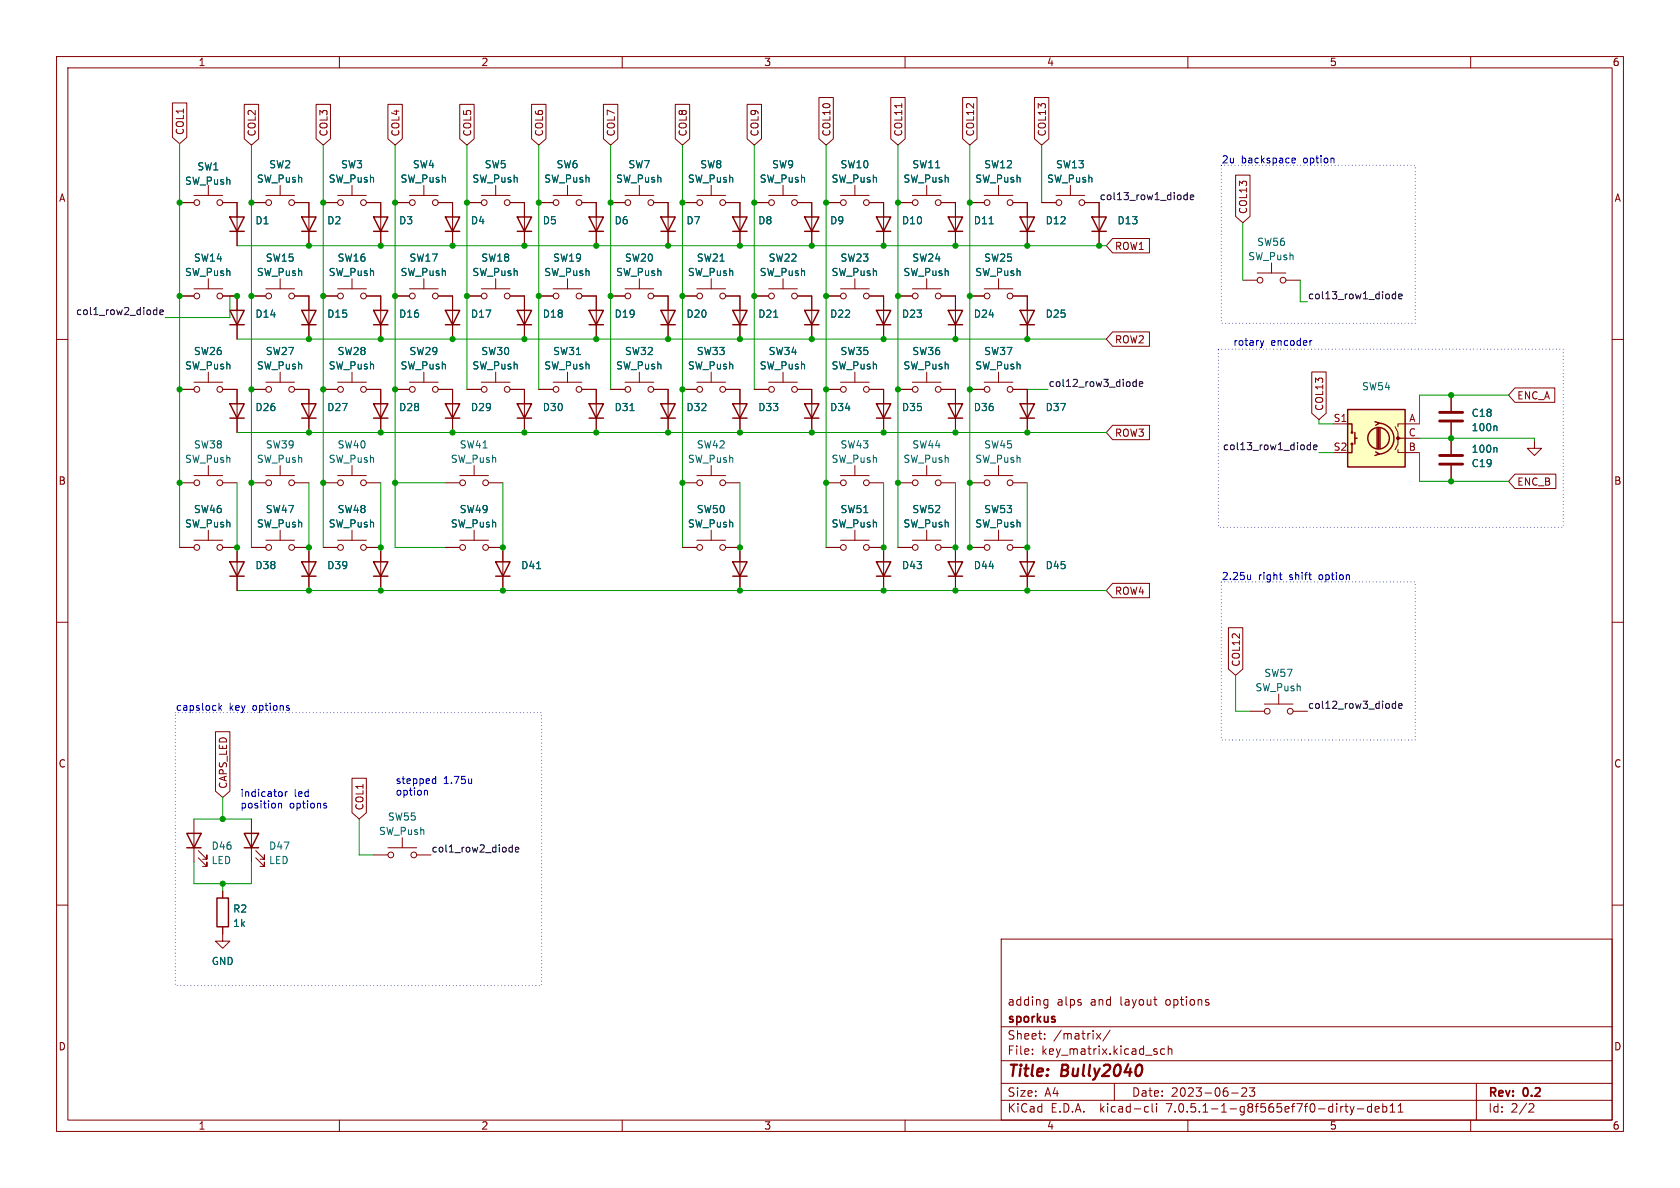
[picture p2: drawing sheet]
<svg xmlns="http://www.w3.org/2000/svg" width="297mm" height="210mm" viewBox="0 0 297 210" stroke-linecap="round" stroke-linejoin="round" font-family="sans-serif">
<g fill="none" stroke="#840000" stroke-width=".18">
<path d="M10 10h277v190h-277zM12 12h273v186h-273zM30.5 18.2h2.5v6.1l-1.3 1.1-1.2-1.1zM43.2 18.4h2.5v6.1l-1.3 1.2-1.2-1.2zM55.9 18.4h2.5v6.1l-1.3 1.2-1.2-1.2zM60 10v2M68.6 18.4h2.5v6.1l-1.3 1.2-1.2-1.2zM81.3 18.4h2.5v6.1l-1.3 1.2-1.2-1.2zM94 18.4h2.5v6.1l-1.3 1.2-1.2-1.2zM106.7 18.4h2.5v6.1l-1.3 1.2-1.2-1.2zM110 10v2M119.4 18.4h2.5v6.1l-1.3 1.2-1.2-1.2z"/>
<path d="M132.1 18.4h2.5v6.1l-1.3 1.2-1.2-1.2zM144.8 17.2h2.5v7.3l-1.3 1.2-1.2-1.2zM157.5 17.2h2.5v7.3l-1.3 1.2-1.2-1.2zM159.4 18.3v.7M160 10v2M170.2 17.2h2.5v7.3l-1.3 1.2-1.2-1.2zM182.9 17.2h2.5v7.3l-1.3 1.2-1.2-1.2zM210 10v2M260 10v2M31.7 35.8h2.6M34.3 34.5h5.1M36.8 32.8v1.7"/>
<path d="M39.4 35.8h2.5v7.6M44.4 35.8h2.6M47 34.5h5.1M49.5 32.8v1.7M52.1 35.8h2.5v7.6M57.1 35.8h2.6M59.7 34.5h5.1M62.2 32.8v1.7M64.8 35.8h2.5v7.6M69.8 35.8h2.6M72.4 34.5h5.1M74.9 32.8v1.7"/>
<path d="M77.5 35.8h2.5v7.6M82.5 35.8h2.6M85.1 34.5h5.1M87.6 32.8v1.7M90.2 35.8h2.5v7.6M95.2 35.8h2.6M97.8 34.5h5.1M100.3 32.8v1.7M102.9 35.8h2.5v7.6M107.9 35.8h2.6M110.5 34.5h5.1M113 32.8v1.7"/>
<path d="M115.6 35.8h2.5v7.6M120.6 35.8h2.6M123.2 34.5h5.1M125.7 32.8v1.7M128.3 35.8h2.5v7.6M133.3 35.8h2.6M135.9 34.5h5.1M138.4 32.8v1.7M141 35.8h2.5v7.6M146 35.8h2.6M148.6 34.5h5.1M151.1 32.8v1.7"/>
<path d="M153.7 35.8h2.5v7.6M158.7 35.8h2.6M161.3 34.5h5.1M163.8 32.8v1.7M166.4 35.8h2.5v7.6M171.4 35.8h2.6M174 34.5h5.1M176.5 32.8v1.7M179.1 35.8h2.5v7.6M184.1 35.8h2.6M186.7 34.5h5.1M189.2 32.8v1.7"/>
<path d="M191.8 35.8h2.5v7.6M218.4 31h2.6v7.3l-1.3 1.1-1.3-1.1zM10 60h2M31.7 52.3h2.6M34.3 51.1h5.1M36.8 49.3v1.8M39.4 52.3h2.5v7.6M44.4 52.3h2.6M47 51.1h5.1M49.5 49.3v1.8M52.1 52.3h2.5v7.6M57.1 52.3h2.6"/>
<path d="M59.7 51.1h5.1M62.2 49.3v1.8M64.8 52.3h2.5v7.6M69.8 52.3h2.6M72.4 51.1h5.1M74.9 49.3v1.8M77.5 52.3h2.5v7.6M82.5 52.3h2.6M85.1 51.1h5.1M87.6 49.3v1.8M90.2 52.3h2.5v7.6M95.2 52.3h2.6"/>
<path d="M97.8 51.1h5.1M100.3 49.3v1.8M102.9 52.3h2.5v7.6M107.9 52.3h2.6M110.5 51.1h5.1M113 49.3v1.8M115.6 52.3h2.5v7.6M120.6 52.3h2.6M123.2 51.1h5.1M125.7 49.3v1.8M128.3 52.3h2.5v7.6M133.3 52.3h2.6"/>
<path d="M135.9 51.1h5.1M138.4 49.3v1.8M141 52.3h2.5v7.6M146 52.3h2.6M148.6 51.1h5.1M151.1 49.3v1.8M153.7 52.3h2.5v7.6M158.7 52.3h2.6M161.3 51.1h5.1M163.8 49.3v1.8M166.4 52.3h2.5v7.6M171.4 52.3h2.6"/>
<path d="M174 51.1h5.1M176.5 49.3v1.8M179.1 52.3h2.5v7.6M196.7 42.2h6.5v2.5h-6.5l-1.1-1.3zM196.7 58.7h6.5v2.5h-6.5l-1.1-1.3zM219.7 49.5h2.5M222.2 48.3h5.1M224.8 46.5v1.8M227.3 49.5h2.6M285 60h2M31.7 68.8h2.6M34.3 67.6h5.1"/>
<path d="M36.8 65.8v1.8M39.4 68.8h2.5v7.7M44.4 68.8h2.6M47 67.6h5.1M49.5 65.8v1.8M52.1 68.8h2.5v7.7M57.1 68.8h2.6M59.7 67.6h5.1M62.2 65.8v1.8M64.8 68.8h2.5v7.7M69.8 68.8h2.6M72.4 67.6h5.1"/>
<path d="M74.9 65.8v1.8M77.5 68.8h2.5v7.7M82.5 68.8h2.6M85.1 67.6h5.1M87.6 65.8v1.8M90.2 68.8h2.5v7.7M95.2 68.8h2.6M97.8 67.6h5.1M100.3 65.8v1.8M102.9 68.8h2.5v7.7M107.9 68.8h2.6M110.5 67.6h5.1"/>
<path d="M113 65.8v1.8M115.6 68.8h2.5v7.7M120.6 68.8h2.6M123.2 67.6h5.1M125.7 65.8v1.8M128.3 68.8h2.5v7.7M133.3 68.8h2.6M135.9 67.6h5.1M138.4 65.8v1.8M141 68.8h2.5v7.7M146 68.8h2.6M148.6 67.6h5.1"/>
<path d="M151.1 65.8v1.8M153.7 68.8h2.5v7.7M158.7 68.8h2.6M161.3 67.6h5.1M163.8 65.8v1.8M166.4 68.8h2.5v7.7M171.4 68.8h2.6M174 67.6h5.1M176.5 65.8v1.8M179.1 68.8h2.5v7.7M196.7 75.2h6.5v2.5h-6.5l-1.1-1.2zM231.9 65.8h2.5v7.3l-1.2 1.1-1.3-1.1z"/>
<path d="M235.7 74.9h2.6M246.6 75.4l.5 1.1v1h.5M247.1 79.5v.5h3.9M251 74.9h-3.9v.5M251 77.5h-3.9v1l-.5 1M256.5 69.9v2.7M256.5 74.7v5.6M267.8 68.6h7.1v2.5h-7.1l-1.1-1.2zM271.3 78v1.2h-1.3l1.3 1.3 1.2-1.3h-1.2M31.7 96.8h2.6M31.7 85.3h2.6M34.3 95.5h5.1"/>
<path d="M34.3 84.1h5.1M36.8 82.3v1.8M36.8 93.7v1.8M39.4 96.8h2.5v7.6M39.4 85.3h2.5M44.4 96.8h2.6M44.4 85.3h2.6M47 95.5h5.1M47 84.1h5.1M49.5 82.3v1.8M49.5 93.7v1.8M52.1 96.8h2.5v7.6"/>
<path d="M52.1 85.3h2.5M57.1 96.8h2.6M57.1 85.3h2.6M59.7 95.5h5.1M59.7 84.1h5.1M62.2 82.3v1.8M62.2 93.7v1.8M64.8 96.8h2.5v7.6M64.8 85.3h2.5M78.7 96.8h2.6M78.7 85.3h2.6M81.3 95.5h5.1"/>
<path d="M81.3 84.1h5.1M83.8 82.3v1.8M83.8 93.7v1.8M86.4 96.8h2.5v7.6M86.4 85.3h2.5M120.6 96.8h2.6M120.6 85.3h2.6M123.2 95.5h5.1M123.2 84.1h5.1M125.7 82.3v1.8M125.7 93.7v1.8M128.3 96.8h2.5v7.6"/>
<path d="M128.3 85.3h2.5M146 96.8h2.6M146 85.3h2.6M148.6 95.5h5.1M148.6 84.1h5.1M151.1 82.3v1.8M151.1 93.7v1.8M153.7 96.8h2.5v7.6M153.7 85.3h2.5M158.7 96.8h2.6M158.7 85.3h2.6M161.3 95.5h5.1"/>
<path d="M161.3 84.1h5.1M163.8 82.3v1.8M163.8 93.7v1.8M166.4 96.8h2.5v7.6M166.4 85.3h2.5M171.4 96.8h2.6M171.4 85.3h2.6M174 95.5h5.1M174 84.1h5.1M176.5 82.3v1.8M176.5 93.7v1.8M179.1 96.8h2.5v7.6"/>
<path d="M179.1 85.3h2.5M256.5 82.3v2.8M267.8 83.8h7.3v2.6h-7.3l-1.1-1.3zM10 110h2M196.7 103.1h6.5v2.6h-6.5l-1.1-1.3zM217.2 111h2.5v7.3l-1.3 1.1-1.2-1.1zM285 110h2M38.1 129.4h2.5v10.5l-1.2 1.1-1.3-1.1zM62.2 137.6h2.6v6.1l-1.3 1.1-1.3-1.1zM221 125.7h2.5M223.5 124.5h5.1M226.1 122.7v1.8"/>
<path d="M228.6 125.7h2.5M10 160h2M34.3 144.8v7.6M35.1 151.6l1.5 1.6v-.8v.8h-.8M35.1 150.4l1.5 1.5v-.8v.8h-.8M39.4 157.5v1.3M44.4 144.8v7.6M45.2 151.6l1.5 1.6v-.8v.8h-.7M45.2 150.4l1.5 1.5v-.8v.8h-.7M66 151.1h2.6M68.6 149.9h5.1M71.1 148.1v1.8"/>
<path d="M73.7 151.1h2.5M285 160h2M39.4 163.8v2.6h1.2l-1.2 1.2-1.3-1.2h1.3M177 166h108v32h-108zM184.8 176.7l.4 .1M185.2 176.7v1.2l-.1 .2-.4 .1M185.2 177.6l-.4 .1M204 176.7h.5M204.2 177.5l.3 .2M213.3 177.2l.4 .1v.2l-.2 .2h-.3M213.3 176.7l.4 .1M60 198v2"/>
<path d="M110 198v2M160 198v2M177 194.5h108M177 191.5h108M177 187.5h108M177 181.5h108M182.5 186.3v.1M182.5 185.5v.1M184.7 183.6v.1M184.7 182.8v.1M193.8 182.7l.8 1M194.6 182.7l-.8 1"/>
<path d="M196.2 182.1l-1.2 2M197 191.5v3M202.5 196.5h.5M202.5 195.7h.5M203.7 195.1v1.3l.2 .2M204.5 195.1v.1M204.5 195.6v1M204.5 186v.3M205.9 185.5l-.4-.1-.3 .3v.4l.1 .2h.6M206.5 185.5l.2-.1 .4 .1 .1 .9M206.5 184.9v1.5M210 198v2"/>
<path d="M217.7 193.2h1.2M219.5 192.4l.6-.1 .2 .1 .1 .3-.9 1.1h.9M220.9 192.3h.9l-.5 .6 .4 .1v.7l-.2 .1h-.4l-.2-.1M237.7 195.6h.6M238 195.1v1.3l.3 .2M238.7 195.6l.3 1M239 196.6l-.1 .4-.2 .1M239.4 195.6l-.4 1M240 196h1.1M242.5 195.7l-.5-.1-.3 .3v.4l.2 .2h.6M242.5 195.1v1.5M243.1 196.1l.7-.1-.1-.3-.4-.1-.2 .2 .1 .7h.5"/>
<path d="M244.5 195.7l.4-.1 .3 .3v.4l-.2 .2h-.5M244.5 195.1v1.5M245.7 196.6h.9M245.7 195.5l.5-.4v1.5M247.2 196.6h.8M247.2 195.5l.4-.4v1.5M260 198v2M261 191.5v6.5M270.5 195.1l.5 .1 .2 .3-1 1.1h1"/>
<circle cx="34.8" cy="35.8" r=".51"/>
<circle cx="38.9" cy="35.8" r=".51"/>
<circle cx="47.5" cy="35.8" r=".51"/>
<circle cx="51.6" cy="35.8" r=".51"/>
<circle cx="60.2" cy="35.8" r=".51"/>
<circle cx="64.3" cy="35.8" r=".51"/>
<circle cx="72.9" cy="35.8" r=".51"/>
<circle cx="77" cy="35.8" r=".51"/>
<circle cx="85.6" cy="35.8" r=".51"/>
<circle cx="89.7" cy="35.8" r=".51"/>
<circle cx="98.3" cy="35.8" r=".51"/>
<circle cx="102.4" cy="35.8" r=".51"/>
<circle cx="111" cy="35.8" r=".51"/>
<circle cx="115.1" cy="35.8" r=".51"/>
<circle cx="123.7" cy="35.8" r=".51"/>
<circle cx="127.8" cy="35.8" r=".51"/>
<circle cx="136.4" cy="35.8" r=".51"/>
<circle cx="140.5" cy="35.8" r=".51"/>
<circle cx="149.1" cy="35.8" r=".51"/>
<circle cx="153.2" cy="35.8" r=".51"/>
<circle cx="161.8" cy="35.8" r=".51"/>
<circle cx="165.9" cy="35.8" r=".51"/>
<circle cx="174.5" cy="35.8" r=".51"/>
<circle cx="178.6" cy="35.8" r=".51"/>
<circle cx="187.2" cy="35.8" r=".51"/>
<circle cx="191.3" cy="35.8" r=".51"/>
<circle cx="34.8" cy="52.3" r=".51"/>
<circle cx="38.9" cy="52.3" r=".51"/>
<circle cx="47.5" cy="52.3" r=".51"/>
<circle cx="51.6" cy="52.3" r=".51"/>
<circle cx="60.2" cy="52.3" r=".51"/>
<circle cx="64.3" cy="52.3" r=".51"/>
<circle cx="72.9" cy="52.3" r=".51"/>
<circle cx="77" cy="52.3" r=".51"/>
<circle cx="85.6" cy="52.3" r=".51"/>
<circle cx="89.7" cy="52.3" r=".51"/>
<circle cx="98.3" cy="52.3" r=".51"/>
<circle cx="102.4" cy="52.3" r=".51"/>
<circle cx="111" cy="52.3" r=".51"/>
<circle cx="115.1" cy="52.3" r=".51"/>
<circle cx="123.7" cy="52.3" r=".51"/>
<circle cx="127.8" cy="52.3" r=".51"/>
<circle cx="136.4" cy="52.3" r=".51"/>
<circle cx="140.5" cy="52.3" r=".51"/>
<circle cx="149.1" cy="52.3" r=".51"/>
<circle cx="153.2" cy="52.3" r=".51"/>
<circle cx="161.8" cy="52.3" r=".51"/>
<circle cx="165.9" cy="52.3" r=".51"/>
<circle cx="174.5" cy="52.3" r=".51"/>
<circle cx="178.6" cy="52.3" r=".51"/>
<circle cx="222.8" cy="49.5" r=".51"/>
<circle cx="226.8" cy="49.5" r=".51"/>
<circle cx="34.8" cy="68.8" r=".51"/>
<circle cx="38.9" cy="68.8" r=".51"/>
<circle cx="47.5" cy="68.8" r=".51"/>
<circle cx="51.6" cy="68.8" r=".51"/>
<circle cx="60.2" cy="68.8" r=".51"/>
<circle cx="64.3" cy="68.8" r=".51"/>
<circle cx="72.9" cy="68.8" r=".51"/>
<circle cx="77" cy="68.8" r=".51"/>
<circle cx="85.6" cy="68.8" r=".51"/>
<circle cx="89.7" cy="68.8" r=".51"/>
<circle cx="98.3" cy="68.8" r=".51"/>
<circle cx="102.4" cy="68.8" r=".51"/>
<circle cx="111" cy="68.8" r=".51"/>
<circle cx="115.1" cy="68.8" r=".51"/>
<circle cx="123.7" cy="68.8" r=".51"/>
<circle cx="127.8" cy="68.8" r=".51"/>
<circle cx="136.4" cy="68.8" r=".51"/>
<circle cx="140.5" cy="68.8" r=".51"/>
<circle cx="149.1" cy="68.8" r=".51"/>
<circle cx="153.2" cy="68.8" r=".51"/>
<circle cx="161.8" cy="68.8" r=".51"/>
<circle cx="165.9" cy="68.8" r=".51"/>
<circle cx="174.5" cy="68.8" r=".51"/>
<circle cx="178.6" cy="68.8" r=".51"/>
<circle cx="34.8" cy="96.8" r=".51"/>
<circle cx="34.8" cy="85.3" r=".51"/>
<circle cx="38.9" cy="96.8" r=".51"/>
<circle cx="38.9" cy="85.3" r=".51"/>
<circle cx="47.5" cy="85.3" r=".51"/>
<circle cx="47.5" cy="96.8" r=".51"/>
<circle cx="51.6" cy="85.3" r=".51"/>
<circle cx="51.6" cy="96.8" r=".51"/>
<circle cx="60.2" cy="85.3" r=".51"/>
<circle cx="60.2" cy="96.8" r=".51"/>
<circle cx="64.3" cy="96.8" r=".51"/>
<circle cx="64.3" cy="85.3" r=".51"/>
<circle cx="81.8" cy="85.3" r=".51"/>
<circle cx="81.8" cy="96.8" r=".51"/>
<circle cx="85.9" cy="85.3" r=".51"/>
<circle cx="85.9" cy="96.8" r=".51"/>
<circle cx="123.7" cy="96.8" r=".51"/>
<circle cx="123.7" cy="85.3" r=".51"/>
<circle cx="127.8" cy="85.3" r=".51"/>
<circle cx="127.8" cy="96.8" r=".51"/>
<circle cx="149.1" cy="96.8" r=".51"/>
<circle cx="149.1" cy="85.3" r=".51"/>
<circle cx="153.2" cy="96.8" r=".51"/>
<circle cx="153.2" cy="85.3" r=".51"/>
<circle cx="161.8" cy="96.8" r=".51"/>
<circle cx="161.8" cy="85.3" r=".51"/>
<circle cx="165.9" cy="96.8" r=".51"/>
<circle cx="165.9" cy="85.3" r=".51"/>
<circle cx="174.5" cy="85.3" r=".51"/>
<circle cx="174.5" cy="96.8" r=".51"/>
<circle cx="178.6" cy="85.3" r=".51"/>
<circle cx="178.6" cy="96.8" r=".51"/>
<circle cx="224" cy="125.7" r=".51"/>
<circle cx="228.1" cy="125.7" r=".51"/>
<circle cx="69.1" cy="151.1" r=".51"/>
<circle cx="73.2" cy="151.1" r=".51"/>
</g>
<path d="M201.6 188.2a1.3 1.3 0 0 1-.1 1.9" fill="none" stroke="#840000" stroke-width=".4"/>
<g fill="none" stroke="#840000" stroke-width=".25">
<path d="M40.6 38.4h2.6l-1.3 2.5zM53.3 38.4h2.6l-1.3 2.5zM66 38.4h2.6l-1.3 2.5zM78.7 38.4h2.6l-1.3 2.5zM91.4 38.4h2.6l-1.3 2.5zM104.1 38.4h2.6l-1.3 2.5zM116.8 38.4h2.6l-1.3 2.5zM129.5 38.4h2.6l-1.3 2.5zM142.2 38.4h2.6l-1.3 2.5zM154.9 38.4h2.6l-1.3 2.5zM167.6 38.4h2.6l-1.3 2.5zM180.3 38.4h2.6l-1.3 2.5z"/>
<path d="M193 38.4h2.6l-1.3 2.5zM40.6 54.9h2.6l-1.3 2.5zM40.6 40.9h2.6M40.6 57.4h2.6M53.3 54.9h2.6l-1.3 2.5zM53.3 40.9h2.6M53.3 57.4h2.6M66 54.9h2.6l-1.3 2.5zM66 40.9h2.6M66 57.4h2.6M78.7 54.9h2.6l-1.3 2.5zM78.7 40.9h2.6"/>
<path d="M78.7 57.4h2.6M91.4 54.9h2.6l-1.3 2.5zM91.4 40.9h2.6M91.4 57.4h2.6M104.1 54.9h2.6l-1.3 2.5zM104.1 40.9h2.6M104.1 57.4h2.6M116.8 54.9h2.6l-1.3 2.5zM116.8 40.9h2.6M116.8 57.4h2.6M129.5 54.9h2.6l-1.3 2.5zM129.5 40.9h2.6"/>
<path d="M129.5 57.4h2.6M142.2 54.9h2.6l-1.3 2.5zM142.2 40.9h2.6M142.2 57.4h2.6M154.9 54.9h2.6l-1.3 2.5zM154.9 40.9h2.6M154.9 57.4h2.6M167.6 54.9h2.6l-1.3 2.5zM167.6 40.9h2.6M167.6 57.4h2.6M180.3 54.9h2.6l-1.3 2.5zM180.3 40.9h2.6"/>
<path d="M180.3 57.4h2.6M193 40.9h2.6M40.6 71.4h2.6l-1.3 2.5zM40.6 73.9h2.6M53.3 71.4h2.6l-1.3 2.5zM53.3 73.9h2.6M66 71.4h2.6l-1.3 2.5zM66 73.9h2.6M78.7 71.4h2.6l-1.3 2.5zM78.7 73.9h2.6M91.4 71.4h2.6l-1.3 2.5zM91.4 73.9h2.6"/>
<path d="M104.1 71.4h2.6l-1.3 2.5zM104.1 73.9h2.6M116.8 71.4h2.6l-1.3 2.5zM116.8 73.9h2.6M129.5 71.4h2.6l-1.3 2.5zM129.5 73.9h2.6M142.2 71.4h2.6l-1.3 2.5zM142.2 73.9h2.6M154.9 71.4h2.6l-1.3 2.5zM154.9 73.9h2.6M167.6 71.4h2.6l-1.3 2.5zM167.6 73.9h2.6"/>
<path d="M180.3 71.4h2.6l-1.3 2.5zM180.3 73.9h2.6M238.3 72.4h10.1v10.2h-10.1zM238.3 74.9h.7v1.6M239 78.5v1.5h-.7M239.5 77.5h.4M239.5 76.5v2M243.1 74.5l.7 .3-.6 .4M243.2 79.9l.6 .4-.7 .2M243.5 75.7v3.5M243.7 74.8a2.73 2.73 0 0 1 2.7 2.7 2.73 2.73 0 0 1-2.7 2.8M243.7 75.7v3.5"/>
<path d="M244 75.7v3.5M40.6 99.3h2.6l-1.3 2.6zM53.3 99.3h2.6l-1.3 2.6zM66 99.3h2.6l-1.3 2.6zM87.6 99.3h2.6l-1.3 2.6zM129.5 99.3h2.6l-1.3 2.6zM154.9 99.3h2.6l-1.3 2.6zM167.6 99.3h2.6l-1.3 2.6zM180.3 99.3h2.6l-1.3 2.6zM40.6 101.9h2.6M53.3 101.9h2.6M66 101.9h2.6"/>
<path d="M87.6 101.9h2.6M129.5 101.9h2.6M154.9 101.9h2.6M167.6 101.9h2.6M180.3 101.9h2.6M33 147.3h2.6l-1.3 2.6zM33 149.9h2.6M38.4 158.8h2v5h-2zM43.2 147.3h2.5l-1.3 2.6zM43.2 149.9h2.5"/>
<circle cx="239" cy="78.5" r=".13"/>
<circle cx="239" cy="76.5" r=".13"/>
<circle cx="243.7" cy="77.5" r="1.9"/>
</g>
<path d="M238.3 72.4h10.1v10.2h-10.1z" fill="#ffffc2" stroke="#ffffc2" stroke-width=".18"/>
<circle cx="247.1" cy="77.5" r=".25" fill="#840000" stroke="#840000" stroke-width=".18"/>
<path d="M254.5 74.4h4.1M254.5 72.9h4.1M254.5 80.5h4.1M254.5 82h4.1" fill="none" stroke="#840000" stroke-width=".51"/>
<path d="M264.5 75.3l.1 .2v.6M264.5 79.1l.1 .2v.7" fill="none" stroke="#006464" stroke-width=".18"/>
<g fill="none" stroke="#0f0f0f" stroke-width=".18">
<path d="M209.9 34v1.3M209.9 34.5h-.4l-.2 .2 .1 .5h.5M210.4 34.9l.6-.1v-.3h-.4l-.2 .1 .1 .6h.5M27.2 55.6h.5M27.2 54.8h.5M27.7 54.4v1.2M28.3 55.2l.6-.1-.1-.3h-.4l-.1 .2v.6h.5M246.7 51.6v1.2M246.7 52h-.3l-.3 .2 .1 .6h.5M247.3 52.4l.6-.1-.1-.3h-.4l-.1 .2v.6h.5M200.9 67.1v1.2M200.9 67.5h-.4l-.2 .2 .1 .6h.5"/>
<path d="M201.4 67.9l.6-.1v-.3h-.4l-.2 .2 .1 .6h.5M231.7 78.2v1.3M231.7 78.7h-.4l-.2 .2 .1 .5h.5M232.2 79.1l.6-.1v-.3h-.4l-.2 .1 .1 .6h.5M246.7 123.9v1.3M246.7 124.4h-.3l-.3 .2 .1 .6h.5M247.3 124.8l.6-.1-.1-.3h-.4l-.1 .2v.6h.5M90.1 150.6h.5M90.1 149.8h.5M90.6 149.3v1.3M91.1 150.2l.6-.1v-.3h-.4l-.2 .2 .1 .6h.5"/>
</g>
<g fill="none" stroke="#0000c2" stroke-width=".18">
<path d="M228.4 28.4l.6-.1-.1-.3-.3-.1-.2 .2 .1 .6h.4M235.7 27.9l.1 .2v.7M222.8 60.2l.3 .9M223.1 61.1l-.1 .3M223.4 60.2l-.3 .9M231.9 60.2l-.3 .2M221.1 101.6v.9M221.1 102.3l-.4 .2M226.2 101.6h.4M226.3 102.3l.3 .2M231.4 101.6h.4M231.6 102.4l.2 .1"/>
<path d="M238.5 101.7l.1 .8M38.7 124.3v1.3M38.8 125.1l.4 .5M39.2 124.7l-.5 .5M49.7 140l.2 .2v.4l-.2 .2M50.4 140v.8M50.8 125.1l.3 .1 .1 .2-.2 .2h-.3M50.8 124.7l.3 .1M50.8 140l-.4 .2M75.1 139.8h.4l.1 .8M76.5 137.7h.5M76.5 138.5h.5"/>
<path d="M77 137.2v1.3M83.4 137.7v.8M83.4 138.4l-.2 .1M49.2 142v.8M49.2 142.1l.2-.1 .3 .1 .1 .7M57.3 142.1h.4M57.3 142.4l.4 .1 .1 .2-.2 .1h-.4"/>
</g>
<path d="M215.9 29.2h34.3v28h-34.3v-28M215.4 61.7h61v31.5h-61v-31.5M215.9 102.9h34.3v27.9h-34.3v-27.9M31 126h64.8v48.2h-64.8v-48.2" fill="none" stroke="#0000c2" stroke-width=".18" stroke-dasharray="0 .6"/>
<g fill="none" stroke="#009600" stroke-width=".18">
<path d="M31.7 25.4v71.4M44.4 25.7v71.1M57.1 25.7v71.1M69.8 25.7v71.1h8.9M82.5 25.7v43.1M95.2 25.7v43.1M107.9 25.7v43.1M120.6 25.7v71.1M133.3 25.7v43.1M146 25.7v71.1M158.7 25.7v71.1M171.4 25.7v71.1h.3"/>
<path d="M184.1 25.7v10.1M219.7 39.4v10.1M41.9 59.9h153.7M41.9 43.4h153.7M41.9 52.3h-1.3v3.8h-11.4M229.9 49.5v3.8h1.2M41.9 76.5h153.7M181.6 68.8h3.7M233.2 74.2v.7h2.5M251 77.5h20.3v.5M266.7 69.9h-15.7v5M41.9 85.3v11.5"/>
<path d="M54.6 85.3v11.5M67.3 85.3v11.5M69.8 85.3h8.9M88.9 85.3v11.5M130.8 85.3v11.5M156.2 85.3v11.5M168.9 85.3v11.5M171.4 85.3h.3M181.6 85.3v11.5M233.2 80h2.5M251 80v5.1h15.7M41.9 104.4h153.7"/>
<path d="M218.4 119.4v6.3h2.6M34.3 152.4v3.8h10.1v-3.8M34.3 144.8h10.1M39.4 141v3.8M39.4 156.2v1.3M63.5 144.8v6.3h2.5"/>
</g>
<g fill="#009600" stroke="#009600" stroke-width=".18">
<circle cx="92.7" cy="76.5" r=".46"/>
<circle cx="88.9" cy="96.8" r=".46"/>
<circle cx="88.9" cy="104.4" r=".46"/>
<circle cx="105.4" cy="76.5" r=".46"/>
<circle cx="67.3" cy="104.4" r=".46"/>
<circle cx="67.3" cy="96.8" r=".46"/>
<circle cx="130.8" cy="104.4" r=".46"/>
<circle cx="130.8" cy="96.8" r=".46"/>
<circle cx="118.1" cy="76.5" r=".46"/>
<circle cx="130.8" cy="76.5" r=".46"/>
<circle cx="118.1" cy="59.9" r=".46"/>
<circle cx="107.9" cy="52.3" r=".46"/>
<circle cx="118.1" cy="43.4" r=".46"/>
<circle cx="92.7" cy="43.4" r=".46"/>
<circle cx="95.2" cy="52.3" r=".46"/>
<circle cx="95.2" cy="35.8" r=".46"/>
<circle cx="105.4" cy="59.9" r=".46"/>
<circle cx="92.7" cy="59.9" r=".46"/>
<circle cx="107.9" cy="35.8" r=".46"/>
<circle cx="105.4" cy="43.4" r=".46"/>
<circle cx="57.1" cy="68.8" r=".46"/>
<circle cx="54.6" cy="59.9" r=".46"/>
<circle cx="44.4" cy="52.3" r=".46"/>
<circle cx="44.4" cy="68.8" r=".46"/>
<circle cx="41.9" cy="52.3" r=".46"/>
<circle cx="31.7" cy="52.3" r=".46"/>
<circle cx="31.7" cy="68.8" r=".46"/>
<circle cx="31.7" cy="35.8" r=".46"/>
<circle cx="44.4" cy="35.8" r=".46"/>
<circle cx="44.4" cy="85.3" r=".46"/>
<circle cx="31.7" cy="85.3" r=".46"/>
<circle cx="67.3" cy="76.5" r=".46"/>
<circle cx="80" cy="76.5" r=".46"/>
<circle cx="54.6" cy="96.8" r=".46"/>
<circle cx="57.1" cy="85.3" r=".46"/>
<circle cx="69.8" cy="85.3" r=".46"/>
<circle cx="54.6" cy="76.5" r=".46"/>
<circle cx="54.6" cy="104.4" r=".46"/>
<circle cx="41.9" cy="96.8" r=".46"/>
<circle cx="39.4" cy="156.2" r=".46"/>
<circle cx="39.4" cy="144.8" r=".46"/>
<circle cx="69.8" cy="68.8" r=".46"/>
<circle cx="69.8" cy="52.3" r=".46"/>
<circle cx="80" cy="43.4" r=".46"/>
<circle cx="69.8" cy="35.8" r=".46"/>
<circle cx="80" cy="59.9" r=".46"/>
<circle cx="82.5" cy="52.3" r=".46"/>
<circle cx="82.5" cy="35.8" r=".46"/>
<circle cx="67.3" cy="43.4" r=".46"/>
<circle cx="54.6" cy="43.4" r=".46"/>
<circle cx="57.1" cy="35.8" r=".46"/>
<circle cx="67.3" cy="59.9" r=".46"/>
<circle cx="57.1" cy="52.3" r=".46"/>
<circle cx="168.9" cy="59.9" r=".46"/>
<circle cx="171.4" cy="52.3" r=".46"/>
<circle cx="171.4" cy="68.8" r=".46"/>
<circle cx="156.2" cy="59.9" r=".46"/>
<circle cx="158.7" cy="52.3" r=".46"/>
<circle cx="158.7" cy="68.8" r=".46"/>
<circle cx="168.9" cy="43.4" r=".46"/>
<circle cx="156.2" cy="43.4" r=".46"/>
<circle cx="171.4" cy="35.8" r=".46"/>
<circle cx="158.7" cy="35.8" r=".46"/>
<circle cx="181.6" cy="76.5" r=".46"/>
<circle cx="181.6" cy="96.8" r=".46"/>
<circle cx="194.3" cy="43.4" r=".46"/>
<circle cx="181.6" cy="43.4" r=".46"/>
<circle cx="120.6" cy="52.3" r=".46"/>
<circle cx="133.3" cy="52.3" r=".46"/>
<circle cx="130.8" cy="59.9" r=".46"/>
<circle cx="130.8" cy="43.4" r=".46"/>
<circle cx="120.6" cy="68.8" r=".46"/>
<circle cx="143.5" cy="59.9" r=".46"/>
<circle cx="143.5" cy="43.4" r=".46"/>
<circle cx="120.6" cy="35.8" r=".46"/>
<circle cx="133.3" cy="35.8" r=".46"/>
<circle cx="171.4" cy="85.3" r=".46"/>
<circle cx="156.2" cy="96.8" r=".46"/>
<circle cx="156.2" cy="76.5" r=".46"/>
<circle cx="171.4" cy="96.8" r=".46"/>
<circle cx="181.6" cy="104.4" r=".46"/>
<circle cx="168.9" cy="76.5" r=".46"/>
<circle cx="256.5" cy="69.9" r=".46"/>
<circle cx="256.5" cy="85.1" r=".46"/>
<circle cx="256.5" cy="77.5" r=".46"/>
<circle cx="146" cy="52.3" r=".46"/>
<circle cx="146" cy="35.8" r=".46"/>
<circle cx="181.6" cy="59.9" r=".46"/>
<circle cx="168.9" cy="96.8" r=".46"/>
<circle cx="168.9" cy="104.4" r=".46"/>
<circle cx="156.2" cy="104.4" r=".46"/>
<circle cx="158.7" cy="85.3" r=".46"/>
<circle cx="146" cy="85.3" r=".46"/>
<circle cx="146" cy="68.8" r=".46"/>
<circle cx="143.5" cy="76.5" r=".46"/>
<circle cx="120.6" cy="85.3" r=".46"/>
</g>
<g font-size="2.8" fill="#840000">
<text x="178" y="190.8">Title:</text>
<text x="187.5" y="190.8">Bully2040</text>
</g>
<g font-size="2.1" fill="#840000">
<text x="178" y="177.9">adding</text>
<text x="186.7" y="177.9">alps</text>
<text x="192.7" y="177.9">and</text>
<text x="198" y="177.9">layout</text>
<text x="206" y="177.9">options</text>
<text x="178" y="183.9">Sheet:</text>
<text x="178" y="181.1">sporkus</text>
<text x="186.2" y="183.9">/matrix/</text>
<text x="178" y="186.6">File:</text>
<text x="184" y="186.6">key_matrix.kicad_sch</text>
<text x="178" y="196.8">KiCad</text>
<text x="178" y="194">Size:</text>
<text x="184.6" y="194">A4</text>
<text x="185.7" y="196.8">E.D.A.</text>
<text x="194.4" y="196.8">kicad-cli</text>
<text x="200" y="194">Date:</text>
<text x="206.2" y="196.8">7.0.5.1-1-g8f565ef7f0-dirty-deb11</text>
<text x="206.9" y="194">2023-06-23</text>
<text x="263" y="194.2">Rev:</text>
<text x="263" y="196.8">Id:</text>
<text x="267" y="196.8">2/2</text>
<text x="269.2" y="194.2">0.2</text>
</g>
<g font-size="1.8" fill="#840000">
<text x="35" y="11.8">1</text>
<text x="85" y="11.8">2</text>
<text x="135" y="11.8">3</text>
<text x="185" y="11.8">4</text>
<text x="235" y="11.8">5</text>
<text x="285" y="11.8">6</text>
<text x="32.7" y="24" transform="rotate(-90 32.7 24)">COL1</text>
<text x="45.4" y="24.2" transform="rotate(-90 45.4 24.2)">COL2</text>
<text x="58.1" y="24.2" transform="rotate(-90 58.1 24.2)">COL3</text>
<text x="70.8" y="24.2" transform="rotate(-90 70.8 24.2)">COL4</text>
<text x="83.5" y="24.2" transform="rotate(-90 83.5 24.2)">COL5</text>
<text x="96.2" y="24.2" transform="rotate(-90 96.2 24.2)">COL6</text>
<text x="108.9" y="24.2" transform="rotate(-90 108.9 24.2)">COL7</text>
<text x="121.6" y="24.2" transform="rotate(-90 121.6 24.2)">COL8</text>
<text x="134.3" y="24.2" transform="rotate(-90 134.3 24.2)">COL9</text>
<text x="147" y="24.2" transform="rotate(-90 147 24.2)">COL10</text>
<text x="159.7" y="24.2" transform="rotate(-90 159.7 24.2)">COL11</text>
<text x="172.4" y="24.2" transform="rotate(-90 172.4 24.2)">COL12</text>
<text x="185.1" y="24.2" transform="rotate(-90 185.1 24.2)">COL13</text>
<text x="10.4" y="35.8">A</text>
<text x="285.4" y="35.8">A</text>
<text x="220.6" y="37.9" transform="rotate(-90 220.6 37.9)">COL13</text>
<text x="197" y="44.4">ROW1</text>
<text x="197" y="60.9">ROW2</text>
<text x="268.1" y="70.8">ENC_A</text>
<text x="197" y="77.4">ROW3</text>
<text x="234.1" y="72.7" transform="rotate(-90 234.1 72.7)">COL13</text>
<text x="10.3" y="85.8">B</text>
<text x="268.1" y="86">ENC_B</text>
<text x="285.3" y="85.8">B</text>
<text x="197" y="105.3">ROW4</text>
<text x="219.4" y="118" transform="rotate(-90 219.4 118)">COL12</text>
<text x="10.3" y="135.8">C</text>
<text x="285.3" y="135.8">C</text>
<text x="40.3" y="139.5" transform="rotate(-90 40.3 139.5)">CAPS_LED</text>
<text x="64.4" y="143.4" transform="rotate(-90 64.4 143.4)">COL1</text>
<text x="10.3" y="185.8">D</text>
<text x="285.3" y="185.8">D</text>
<text x="35" y="199.8">1</text>
<text x="85" y="199.8">2</text>
<text x="135" y="199.8">3</text>
<text x="185" y="199.8">4</text>
<text x="235" y="199.8">5</text>
<text x="285" y="199.8">6</text>
</g>
<g font-size="1.8" fill="#006464">
<text x="47.5" y="29.9">SW2</text>
<text x="60.2" y="29.9">SW3</text>
<text x="72.9" y="29.9">SW4</text>
<text x="85.6" y="29.9">SW5</text>
<text x="98.3" y="29.9">SW6</text>
<text x="111" y="29.9">SW7</text>
<text x="123.7" y="29.9">SW8</text>
<text x="136.4" y="29.9">SW9</text>
<text x="148.5" y="29.9">SW10</text>
<text x="161.2" y="29.9">SW11</text>
<text x="173.9" y="29.9">SW12</text>
<text x="186.6" y="29.9">SW13</text>
<text x="32.7" y="32.8">SW_Push</text>
<text x="34.8" y="30.3">SW1</text>
<text x="45.4" y="32.4">SW_Push</text>
<text x="58.1" y="32.4">SW_Push</text>
<text x="70.8" y="32.4">SW_Push</text>
<text x="83.5" y="32.4">SW_Push</text>
<text x="96.2" y="32.4">SW_Push</text>
<text x="108.9" y="32.4">SW_Push</text>
<text x="121.6" y="32.4">SW_Push</text>
<text x="134.3" y="32.4">SW_Push</text>
<text x="147" y="32.4">SW_Push</text>
<text x="159.7" y="32.4">SW_Push</text>
<text x="172.4" y="32.4">SW_Push</text>
<text x="185.1" y="32.4">SW_Push</text>
<text x="45.1" y="39.8">D1</text>
<text x="57.8" y="39.8">D2</text>
<text x="70.5" y="39.8">D3</text>
<text x="83.2" y="39.8">D4</text>
<text x="95.9" y="39.8">D5</text>
<text x="108.6" y="39.8">D6</text>
<text x="121.3" y="39.8">D7</text>
<text x="134" y="39.8">D8</text>
<text x="146.7" y="39.8">D9</text>
<text x="159.4" y="39.8">D10</text>
<text x="172.1" y="39.8">D11</text>
<text x="184.8" y="39.8">D12</text>
<text x="197.5" y="39.8">D13</text>
<text x="34.2" y="46.4">SW14</text>
<text x="46.9" y="46.4">SW15</text>
<text x="59.6" y="46.4">SW16</text>
<text x="72.3" y="46.4">SW17</text>
<text x="85" y="46.4">SW18</text>
<text x="97.7" y="46.4">SW19</text>
<text x="110.4" y="46.4">SW20</text>
<text x="123.1" y="46.4">SW21</text>
<text x="135.8" y="46.4">SW22</text>
<text x="148.5" y="46.4">SW23</text>
<text x="161.2" y="46.4">SW24</text>
<text x="173.9" y="46.4">SW25</text>
<text x="220.6" y="46.2">SW_Push</text>
<text x="222.2" y="43.6">SW56</text>
<text x="32.7" y="49">SW_Push</text>
<text x="45.4" y="49">SW_Push</text>
<text x="58.1" y="49">SW_Push</text>
<text x="70.8" y="49">SW_Push</text>
<text x="83.5" y="49">SW_Push</text>
<text x="96.2" y="49">SW_Push</text>
<text x="108.9" y="49">SW_Push</text>
<text x="121.6" y="49">SW_Push</text>
<text x="134.3" y="49">SW_Push</text>
<text x="147" y="49">SW_Push</text>
<text x="159.7" y="49">SW_Push</text>
<text x="172.4" y="49">SW_Push</text>
<text x="45.1" y="56.3">D14</text>
<text x="57.8" y="56.3">D15</text>
<text x="70.5" y="56.3">D16</text>
<text x="83.2" y="56.3">D17</text>
<text x="95.9" y="56.3">D18</text>
<text x="108.6" y="56.3">D19</text>
<text x="121.3" y="56.3">D20</text>
<text x="134" y="56.3">D21</text>
<text x="146.7" y="56.3">D22</text>
<text x="159.4" y="56.3">D23</text>
<text x="172.1" y="56.3">D24</text>
<text x="184.8" y="56.3">D25</text>
<text x="32.7" y="65.5">SW_Push</text>
<text x="34.2" y="62.9">SW26</text>
<text x="45.4" y="65.5">SW_Push</text>
<text x="46.9" y="62.9">SW27</text>
<text x="58.1" y="65.5">SW_Push</text>
<text x="59.6" y="62.9">SW28</text>
<text x="70.8" y="65.5">SW_Push</text>
<text x="72.3" y="62.9">SW29</text>
<text x="83.5" y="65.5">SW_Push</text>
<text x="85" y="62.9">SW30</text>
<text x="96.2" y="65.5">SW_Push</text>
<text x="97.7" y="62.9">SW31</text>
<text x="108.9" y="65.5">SW_Push</text>
<text x="110.4" y="62.9">SW32</text>
<text x="121.6" y="65.5">SW_Push</text>
<text x="123.1" y="62.9">SW33</text>
<text x="134.3" y="65.5">SW_Push</text>
<text x="135.8" y="62.9">SW34</text>
<text x="147" y="65.5">SW_Push</text>
<text x="148.5" y="62.9">SW35</text>
<text x="159.7" y="65.5">SW_Push</text>
<text x="161.2" y="62.9">SW36</text>
<text x="172.4" y="65.5">SW_Push</text>
<text x="173.9" y="62.9">SW37</text>
<text x="240.7" y="69.2">SW54</text>
<text x="45.1" y="72.8">D26</text>
<text x="57.8" y="72.8">D27</text>
<text x="70.5" y="72.8">D28</text>
<text x="83.2" y="72.8">D29</text>
<text x="95.9" y="72.8">D30</text>
<text x="108.6" y="72.8">D31</text>
<text x="121.3" y="72.8">D32</text>
<text x="134" y="72.8">D33</text>
<text x="146.7" y="72.8">D34</text>
<text x="159.4" y="72.8">D35</text>
<text x="172.1" y="72.8">D36</text>
<text x="184.8" y="72.8">D37</text>
<text x="260.1" y="73.9">C18</text>
<text x="260.1" y="76.4">100n</text>
<text x="32.7" y="82">SW_Push</text>
<text x="34.2" y="79.4">SW38</text>
<text x="45.4" y="82">SW_Push</text>
<text x="46.9" y="79.4">SW39</text>
<text x="58.1" y="82">SW_Push</text>
<text x="59.6" y="79.4">SW40</text>
<text x="79.6" y="82">SW_Push</text>
<text x="81.2" y="79.4">SW41</text>
<text x="121.6" y="82">SW_Push</text>
<text x="123.1" y="79.4">SW42</text>
<text x="147" y="82">SW_Push</text>
<text x="148.5" y="79.4">SW43</text>
<text x="159.7" y="82">SW_Push</text>
<text x="161.2" y="79.4">SW44</text>
<text x="172.4" y="82">SW_Push</text>
<text x="173.9" y="79.4">SW45</text>
<text x="260.1" y="82.7">C19</text>
<text x="260.1" y="80.2">100n</text>
<text x="32.7" y="93.4">SW_Push</text>
<text x="34.2" y="90.9">SW46</text>
<text x="45.4" y="93.4">SW_Push</text>
<text x="46.9" y="90.9">SW47</text>
<text x="58.1" y="93.4">SW_Push</text>
<text x="59.6" y="90.9">SW48</text>
<text x="79.6" y="93.4">SW_Push</text>
<text x="81.2" y="90.9">SW49</text>
<text x="121.6" y="93.4">SW_Push</text>
<text x="123.1" y="90.9">SW50</text>
<text x="147" y="93.4">SW_Push</text>
<text x="148.5" y="90.9">SW51</text>
<text x="159.7" y="93.4">SW_Push</text>
<text x="161.2" y="90.9">SW52</text>
<text x="172.4" y="93.4">SW_Push</text>
<text x="173.9" y="90.9">SW53</text>
<text x="45.1" y="100.8">D38</text>
<text x="57.8" y="100.8">D39</text>
<text x="92.1" y="100.8">D41</text>
<text x="159.4" y="100.8">D43</text>
<text x="172.1" y="100.8">D44</text>
<text x="184.8" y="100.8">D45</text>
<text x="223.5" y="119.8">SW57</text>
<text x="221.9" y="122.4">SW_Push</text>
<text x="66.9" y="147.8">SW_Push</text>
<text x="68.5" y="145.2">SW55</text>
<text x="37.3" y="150.4">D46</text>
<text x="37.3" y="152.9">LED</text>
<text x="47.5" y="150.4">D47</text>
<text x="47.5" y="152.9">LED</text>
<text x="41.2" y="161.5">R2</text>
<text x="41.2" y="164">1k</text>
<text x="37.4" y="170.8">GND</text>
</g>
<g font-size="1.8" fill="#0000c2">
<text x="215.9" y="29">2u</text>
<text x="219.4" y="29">backspace</text>
<text x="230.4" y="29">option</text>
<text x="217.9" y="61.2">rotary</text>
<text x="224.6" y="61.2">encoder</text>
<text x="215.9" y="102.6">2.25u</text>
<text x="222.4" y="102.6">right</text>
<text x="227.9" y="102.6">shift</text>
<text x="233.2" y="102.6">option</text>
<text x="31" y="125.7">capslock</text>
<text x="40.4" y="125.7">key</text>
<text x="44.6" y="125.7">options</text>
<text x="42.4" y="141">indicator</text>
<text x="42.4" y="143">position</text>
<text x="51.1" y="143">options</text>
<text x="51.9" y="141">led</text>
<text x="69.8" y="138.7">stepped</text>
<text x="69.8" y="140.7">option</text>
<text x="78.3" y="138.7">1.75u</text>
</g>
<g font-size="1.8" fill="#0f0f0f">
<text x="194.3" y="35.5">col13_row1_diode</text>
<text x="231.1" y="53">col13_row1_diode</text>
<text x="13.4" y="55.8">col1_row2_diode</text>
<text x="185.3" y="68.5">col12_row3_diode</text>
<text x="216.2" y="79.7">col13_row1_diode</text>
<text x="231.1" y="125.4">col12_row3_diode</text>
<text x="76.2" y="150.8">col1_row2_diode</text>
</g>
<g font-size="1.8" fill="#a90000">
<text x="235.7" y="74.7">S1</text>
<text x="249" y="77.2">C</text>
<text x="249.1" y="74.7">A</text>
<text x="235.7" y="79.8">S2</text>
<text x="249" y="79.8">B</text>
</g>
</svg>
